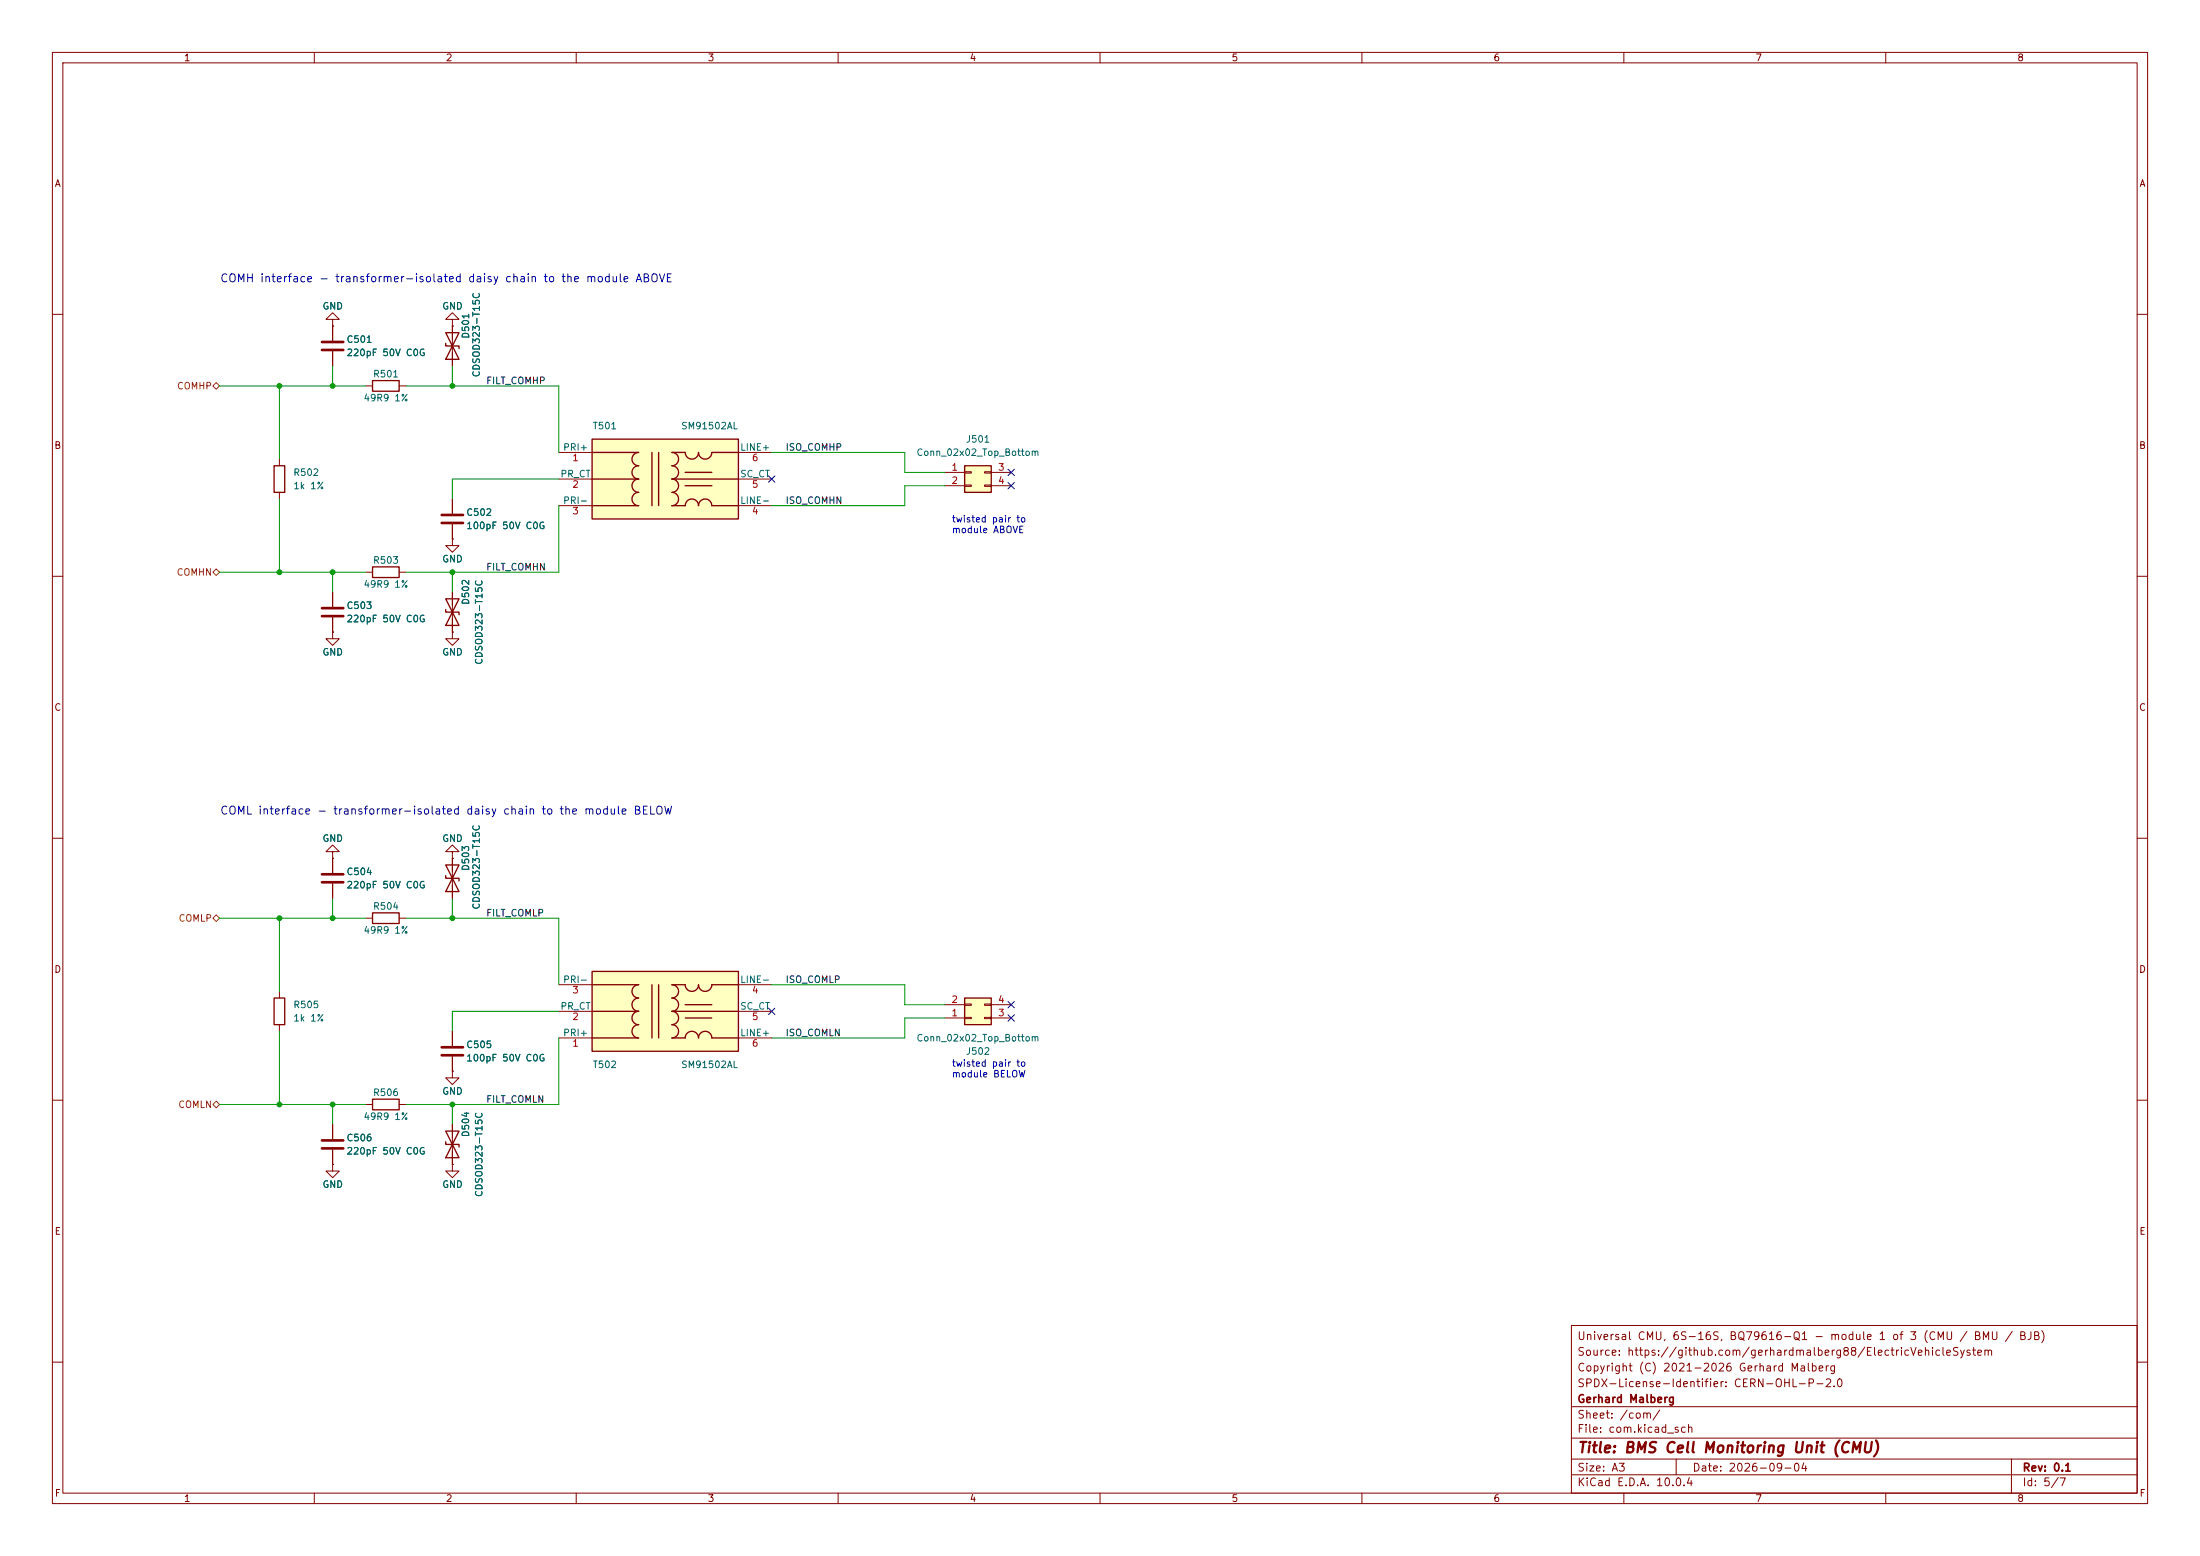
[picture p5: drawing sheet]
<svg xmlns="http://www.w3.org/2000/svg" width="420mm" height="297mm" viewBox="0 0 420 297" stroke-linecap="round" stroke-linejoin="round" font-family="sans-serif">
<g fill="none" stroke="#840000" stroke-width=".19">
<path d="M10 10h400v277h-400zM12 12h396v273h-396zM60 10v2M110 10v2M160 10v2M210 10v2M260 10v2M310 10v2M360 10v2M10 60h2M63.5 62.2v2.8M63.5 67.1v2.8"/>
<path d="M86.4 62.2v7.7M408 60h2M10 110h2M86.4 102.9v1.2h1.2l-1.2 1.3-1.3-1.3h1.3M86.4 102.9h.1M408 110h2M10 160h2M408 160h2M63.5 163.8v2.8M63.5 168.7v2.8M10 210h2M408 210h2"/>
<path d="M300 253h108v32h-108zM10 260h2M300 278.5h108M300 274.5h108M300 268.5h108M320 278.5v3M384 278.5v6.5M408 260h2M60 285v2M110 285v2M160 285v2M210 285v2"/>
<path d="M260 285v2M300 281.5h108M310 285v2M360 285v2"/>
</g>
<path d="M85.1 63.5h2.5l-2.5 5.1h2.5zM85.1 65.5v.5h2.5v.5" fill="none" stroke="#840000" stroke-width=".25"/>
<path d="M61.5 65.3h4M61.5 66.8h4M61.5 166.9h4M61.5 168.4h4" fill="none" stroke="#840000" stroke-width=".51"/>
<path d="M113 185.4h28v15.3h-28z" fill="#ffffc2"/>
<g fill="none" stroke="#840000" stroke-width=".25">
<path d="M71.1 72.6h5.1v2.1h-5.1zM71.1 108.2h5.1v2h-5.1zM85.1 165.1h2.5l-2.5 5.1h2.5zM85.1 167.1v.5h2.5v.5M113 185.4h28v15.3h-28zM113 188h8.9a1.27 1.27 0 0 0-1.3 1.2 1.27 1.27 0 0 0 1.3 1.3 1.27 1.27 0 0 0-1.3 1.3 1.27 1.27 0 0 0 1.3 1.2M113 193h8.9M121.9 193a1.27 1.27 0 0 0-1.3 1.3 1.27 1.27 0 0 0 1.3 1.3 1.27 1.27 0 0 0-1.3 1.3 1.27 1.27 0 0 0 1.3 1.2h-8.9M124.5 188v10.1M125.7 188v10.1M128.3 193a1.27 1.27 0 0 1 1.2 1.3 1.27 1.27 0 0 1-1.2 1.3 1.27 1.27 0 0 1 1.2 1.3 1.27 1.27 0 0 1-1.2 1.2h2.5a1.27 1.27 0 0 1 1.3-1.2 1.27 1.27 0 0 1 1.2 1.2 1.27 1.27 0 0 1 1.3-1.2 1.27 1.27 0 0 1 1.3 1.2h5.1M128.3 193h12.7"/>
<path d="M130.8 194.3h5.1M130.8 191.8h5.1M141 188h-5.1a1.27 1.27 0 0 1-1.3 1.2 1.27 1.27 0 0 1-1.3-1.2 1.27 1.27 0 0 1-1.2 1.2 1.27 1.27 0 0 1-1.3-1.2h-2.5a1.27 1.27 0 0 1 1.2 1.2 1.27 1.27 0 0 1-1.2 1.3 1.27 1.27 0 0 1 1.2 1.3 1.27 1.27 0 0 1-1.2 1.2M71.1 209.8h5.1v2h-5.1z"/>
</g>
<g fill="none" stroke="#840000" stroke-width=".19">
<path d="M69.8 73.7h1.3M76.2 73.7h1.3M86.4 61h1.2l-1.2-1.3-1.3 1.3h1.3v1.2M86.4 62.2h.1M86.4 95.3v2.7M63.5 113v2.8M63.5 117.9v2.8M69.8 109.2h1.3M76.2 109.2h1.3M86.4 100.1v2.8M63.5 120.7v1.2h1.3l-1.3 1.3-1.3-1.3h1.3M63.5 120.7h.1"/>
<path d="M86.4 120.7v1.2h1.2l-1.2 1.3-1.3-1.3h1.3M86.4 120.7h.1M63.5 162.6h1.3l-1.3-1.3-1.3 1.3h1.3v1.2M63.5 163.8h.1M86.4 163.8v7.7M106.7 198.1h6.3M106.7 193h6.3M106.7 188h6.3M141 198.1h6.3M141 193h6.3M141 188h6.3M69.8 210.8h1.3"/>
<path d="M76.2 210.8h1.3"/>
</g>
<path d="M84.3 98.3h4.1M84.3 99.8h4.1M61.5 116.1h4M61.5 117.6h4" fill="none" stroke="#840000" stroke-width=".51"/>
<path d="M184.1 88.9h5.1v5.1h-5.1z" fill="#ffffc2"/>
<path d="M184.1 88.9h5.1v5.1h-5.1z" fill="none" stroke="#840000" stroke-width=".25"/>
<path d="M180.3 90.2h3.8M180.3 92.7h3.8M184.1 90h1.3v.3h-1.3zM184.1 92.6h1.3v.2h-1.3zM188 90h1.2v.3h-1.2zM188 92.6h1.2v.2h-1.2zM189.2 90.2h3.8M189.2 92.7h3.8" fill="none" stroke="#840000" stroke-width=".19"/>
<path d="M184.1 190.5h5.1v5.1h-5.1z" fill="#ffffc2"/>
<path d="M52.3 88.9h2.1v5.1h-2.1zM85.1 114.3h2.5l-2.5 5.1h2.5zM85.1 116.3v.5h2.5v.5M184.1 190.5h5.1v5.1h-5.1zM85.1 215.9h2.5l-2.5 5.1h2.5zM85.1 217.9v.5h2.5v.5" fill="none" stroke="#840000" stroke-width=".25"/>
<g fill="none" stroke="#840000" stroke-width=".19">
<path d="M63.5 61h1.3l-1.3-1.3-1.3 1.3h1.3v1.2M63.5 62.2h.1M53.3 87.6v1.3M53.3 94v1.3M86.4 113v7.7M86.4 196.9v2.7M180.3 194.3h3.8M180.3 191.8h3.8M184.1 194.2h1.3v.2h-1.3zM184.1 191.6h1.3v.3h-1.3zM188 194.2h1.2v.2h-1.2zM188 191.6h1.2v.3h-1.2z"/>
<path d="M189.2 194.3h3.8M189.2 191.8h3.8M86.4 204.5v1.2h1.2l-1.2 1.3-1.3-1.3h1.3M86.4 204.5h.1M86.4 201.7v2.8M86.4 214.6v7.6"/>
</g>
<path d="M84.3 199.9h4.1M84.3 201.4h4.1" fill="none" stroke="#840000" stroke-width=".51"/>
<path d="M113 83.8h28v15.3h-28z" fill="#ffffc2"/>
<g fill="none" stroke="#840000" stroke-width=".25">
<path d="M113 83.8h28v15.3h-28zM113 86.4h8.9a1.27 1.27 0 0 0-1.3 1.2 1.27 1.27 0 0 0 1.3 1.3 1.27 1.27 0 0 0-1.3 1.3 1.27 1.27 0 0 0 1.3 1.2M113 91.4h8.9M121.9 91.4a1.27 1.27 0 0 0-1.3 1.3 1.27 1.27 0 0 0 1.3 1.3 1.27 1.27 0 0 0-1.3 1.3 1.27 1.27 0 0 0 1.3 1.2h-8.9M124.5 86.4v10.1M125.7 86.4v10.1M128.3 91.4a1.27 1.27 0 0 1 1.2 1.3 1.27 1.27 0 0 1-1.2 1.3 1.27 1.27 0 0 1 1.2 1.3 1.27 1.27 0 0 1-1.2 1.2h2.5a1.27 1.27 0 0 1 1.3-1.2 1.27 1.27 0 0 1 1.2 1.2 1.27 1.27 0 0 1 1.3-1.2 1.27 1.27 0 0 1 1.3 1.2h5.1M128.3 91.4h12.7M130.8 90.2h5.1M130.8 92.7h5.1M141 86.4h-5.1a1.27 1.27 0 0 1-1.3 1.2 1.27 1.27 0 0 1-1.3-1.2 1.27 1.27 0 0 1-1.2 1.2 1.27 1.27 0 0 1-1.3-1.2h-2.5a1.27 1.27 0 0 1 1.2 1.2 1.27 1.27 0 0 1-1.2 1.3 1.27 1.27 0 0 1 1.2 1.3 1.27 1.27 0 0 1-1.2 1.2M71.1 174.2h5.1v2.1h-5.1z"/>
<path d="M52.3 190.5h2.1v5.1h-2.1z"/>
</g>
<g fill="none" stroke="#840000" stroke-width=".19">
<path d="M63.5 62.2h.1M63.5 62.2v2.8M63.5 67.1v2.8M86.4 62.2h.1M86.4 62.2v2.6M86.4 67.3v2.6M86.4 95.3v2.7M106.7 86.4h6.3M106.7 91.4h6.3M106.7 96.5h6.3M141 86.4h6.3M141 91.4h6.3"/>
<path d="M141 96.5h6.3M63.5 113v2.8M63.5 117.9v2.8M86.4 102.9h.1M86.4 100.1v2.8M86.4 113v2.6M86.4 118.1v2.6M63.5 120.7h.1M86.4 120.7h.1M63.5 163.8h.1M63.5 163.8v2.8M63.5 168.7v2.8"/>
<path d="M69.8 175.3h1.3M76.2 175.3h1.3M86.4 162.6h1.2l-1.2-1.3-1.3 1.3h1.3v1.2M86.4 163.8h.1M86.4 163.8v2.6M86.4 168.9v2.6M53.3 189.2v1.3M53.3 195.6v1.3M86.4 196.9v2.7M63.5 214.6v2.8M63.5 219.5v2.7M86.4 204.5h.1"/>
<path d="M86.4 201.7v2.8M86.4 214.6v2.6M86.4 219.7v2.5M63.5 222.2v1.3h1.3l-1.3 1.3-1.3-1.3h1.3M63.5 222.2h.1M86.4 222.2v1.3h1.2l-1.2 1.3-1.3-1.3h1.3M86.4 222.2h.1"/>
</g>
<path d="M61.5 217.7h4M61.5 219.2h4" fill="none" stroke="#840000" stroke-width=".51"/>
<path d="M40.6 73.7l.7-.7 .6 .7-.6 .6zM40.6 109.2l.7-.6 .6 .6-.6 .7zM40.6 175.3l.7-.7 .6 .7-.6 .6zM40.6 210.8l.7-.6 .6 .6-.6 .7z" fill="none" stroke="#725600" stroke-width=".19"/>
<g fill="none" stroke="#009600" stroke-width=".19">
<path d="M41.9 73.7h27.9M53.3 73.7v13.9M63.5 69.9v3.8M77.5 73.7h29.2v12.7M86.4 69.9v3.8M53.3 95.3v13.9M106.7 91.4h-20.3v3.9M106.7 96.5v12.7h-29.2M147.3 86.4h25.4v3.8h7.6M180.3 92.7h-7.6v3.8h-25.4M41.9 109.2h27.9M63.5 109.2v3.8"/>
<path d="M86.4 109.2v3.8M41.9 175.3h27.9M53.3 175.3v13.9M63.5 171.5v3.8M77.5 175.3h29.2v12.7M86.4 171.5v3.8M53.3 196.9v13.9M106.7 193h-20.3v3.9M106.7 198.1v12.7h-29.2M147.3 188h25.4v3.8h7.6M180.3 194.3h-7.6v3.8h-25.4M41.9 210.8h27.9"/>
<path d="M63.5 210.8v3.8M86.4 210.8v3.8"/>
</g>
<path d="M146.7 90.8l1.2 1.2M147.9 90.8l-1.2 1.2M192.4 92.1l1.2 1.2M192.4 89.6l1.2 1.2M193.6 92.1l-1.2 1.2M193.6 89.6l-1.2 1.2M146.7 192.4l1.2 1.2M147.9 192.4l-1.2 1.2M192.4 193.7l1.2 1.2M192.4 191.2l1.2 1.2M193.6 193.7l-1.2 1.2M193.6 191.2l-1.2 1.2" fill="none" stroke="#000084" stroke-width=".19"/>
<g fill="#009600" stroke="#009600" stroke-width=".19">
<circle cx="53.3" cy="73.7" r=".46"/>
<circle cx="63.5" cy="73.7" r=".46"/>
<circle cx="63.5" cy="109.2" r=".46"/>
<circle cx="53.3" cy="109.2" r=".46"/>
<circle cx="86.4" cy="73.7" r=".46"/>
<circle cx="86.4" cy="109.2" r=".46"/>
<circle cx="86.4" cy="210.8" r=".46"/>
<circle cx="86.4" cy="175.3" r=".46"/>
<circle cx="63.5" cy="175.3" r=".46"/>
<circle cx="53.3" cy="175.3" r=".46"/>
<circle cx="53.3" cy="210.8" r=".46"/>
<circle cx="63.5" cy="210.8" r=".46"/>
</g>
<text font-size="2" fill="#840000" x="301" y="277.8">Title: BMS Cell Monitoring Unit (CMU)</text>
<g font-size="1.5" fill="#0000c2">
<text x="41.9" y="54.3">COMH interface - transformer-isolated daisy chain to the module ABOVE</text>
<text x="41.9" y="155.9">COML interface - transformer-isolated daisy chain to the module BELOW</text>
</g>
<g font-size="1.5" fill="#840000">
<text x="301" y="256.1">Universal CMU, 6S-16S, BQ79616-Q1 - module 1 of 3 (CMU / BMU / BJB)</text>
<text x="301" y="262.1">Copyright (C) 2021-2026 Gerhard Malberg</text>
<text x="301" y="259.1">Source: https://github.com/gerhardmalberg88/ElectricVehicleSystem</text>
<text x="301" y="268.1">Gerhard Malberg</text>
<text x="301" y="265.1">SPDX-License-Identifier: CERN-OHL-P-2.0</text>
<text x="301" y="273.8">File: com.kicad_sch</text>
<text x="301" y="271.1">Sheet: /com/</text>
<text x="301" y="281.2">Size: A3</text>
<text x="323" y="281.2">Date: 2026-09-04</text>
<text x="386" y="281.2">Rev: 0.1</text>
<text x="301" y="284">KiCad E.D.A. 10.0.4</text>
<text x="386" y="284">Id: 5/7</text>
</g>
<g font-size="1.3" fill="#840000">
<text x="35" y="12">1</text>
<text x="85" y="12">2</text>
<text x="135" y="12">3</text>
<text x="185" y="12">4</text>
<text x="235" y="12">5</text>
<text x="285" y="12">6</text>
<text x="335" y="12">7</text>
<text x="385" y="12">8</text>
<text x="10.3" y="36">A</text>
<text x="408.3" y="36">A</text>
<text x="10.3" y="86">B</text>
<text x="408.2" y="86">B</text>
<text x="10.3" y="136">C</text>
<text x="408.2" y="136">C</text>
<text x="10.3" y="186">D</text>
<text x="408.2" y="186">D</text>
<text x="10.3" y="236">E</text>
<text x="408.3" y="236">E</text>
<text x="10.3" y="286">F</text>
<text x="35" y="287">1</text>
<text x="85" y="287">2</text>
<text x="135" y="287">3</text>
<text x="185" y="287">4</text>
<text x="235" y="287">5</text>
<text x="285" y="287">6</text>
<text x="335" y="287">7</text>
<text x="385" y="287">8</text>
<text x="408.3" y="286">F</text>
</g>
<g font-size="1.3" fill="#006464">
<text x="61.5" y="59.4">GND</text>
<text x="84.3" y="59.4">GND</text>
<text x="66" y="65.7">C501</text>
<text x="89.9" y="64.8" transform="rotate(-90 89.9 64.8)">D501</text>
<text x="66" y="68.3">220pF 50V C0G</text>
<text x="69.3" y="76.9">49R9 1%</text>
<text x="71.1" y="72.3">R501</text>
<text x="91.9" y="72.1" transform="rotate(-90 91.9 72.1)">CDSOD323-T15C</text>
<text x="113" y="82.3">T501</text>
<text x="129.9" y="82.3">SM91502AL</text>
<text x="107.4" y="86.3">PRI+</text>
<text x="141.2" y="86.3">LINE+</text>
<text x="174.9" y="87.3">Conn_02x02_Top_Bottom</text>
<text x="184.3" y="84.8">J501</text>
<text x="55.9" y="91.1">R502</text>
<text x="55.9" y="93.7">1k 1%</text>
<text x="106.9" y="91.4">PR_CT</text>
<text x="141.2" y="91.4">SC_CT</text>
<text x="88.9" y="98.8">C502</text>
<text x="88.9" y="101.3">100pF 50V C0G</text>
<text x="107.4" y="96.5">PRI-</text>
<text x="141.2" y="96.5">LINE-</text>
<text x="71.1" y="107.9">R503</text>
<text x="84.3" y="107.7">GND</text>
<text x="69.3" y="112.5">49R9 1%</text>
<text x="66" y="116.5">C503</text>
<text x="66" y="119.1">220pF 50V C0G</text>
<text x="89.9" y="115.6" transform="rotate(-90 89.9 115.6)">D502</text>
<text x="61.5" y="125.4">GND</text>
<text x="84.3" y="125.4">GND</text>
<text x="92.4" y="127" transform="rotate(-90 92.4 127)">CDSOD323-T15C</text>
<text x="61.5" y="161">GND</text>
<text x="84.3" y="161">GND</text>
<text x="66" y="167.3">C504</text>
<text x="89.9" y="166.4" transform="rotate(-90 89.9 166.4)">D503</text>
<text x="66" y="169.9">220pF 50V C0G</text>
<text x="71.1" y="173.9">R504</text>
<text x="91.9" y="173.7" transform="rotate(-90 91.9 173.7)">CDSOD323-T15C</text>
<text x="69.3" y="178.5">49R9 1%</text>
<text x="107.4" y="187.9">PRI-</text>
<text x="141.2" y="187.9">LINE-</text>
<text x="55.9" y="192.7">R505</text>
<text x="55.9" y="195.3">1k 1%</text>
<text x="106.9" y="193">PR_CT</text>
<text x="141.2" y="193">SC_CT</text>
<text x="88.9" y="200.4">C505</text>
<text x="88.9" y="202.9">100pF 50V C0G</text>
<text x="107.4" y="198.1">PRI+</text>
<text x="141.2" y="198.1">LINE+</text>
<text x="174.9" y="199.1">Conn_02x02_Top_Bottom</text>
<text x="184.3" y="201.6">J502</text>
<text x="71.1" y="209.5">R506</text>
<text x="84.3" y="209.3">GND</text>
<text x="113" y="204.2">T502</text>
<text x="129.9" y="204.2">SM91502AL</text>
<text x="69.3" y="214.1">49R9 1%</text>
<text x="66" y="218.1">C506</text>
<text x="66" y="220.7">220pF 50V C0G</text>
<text x="89.9" y="217.2" transform="rotate(-90 89.9 217.2)">D504</text>
<text x="61.5" y="227">GND</text>
<text x="84.3" y="227">GND</text>
<text x="92.4" y="228.6" transform="rotate(-90 92.4 228.6)">CDSOD323-T15C</text>
</g>
<g font-size="1.3" fill="#725600">
<text x="33.7" y="74.6">COMHP</text>
<text x="33.6" y="110.2">COMHN</text>
<text x="34" y="176.2">COMLP</text>
<text x="33.9" y="211.8">COMLN</text>
</g>
<g font-size="1.3" fill="#0f0f0f">
<text x="92.7" y="73.6">FILT_COMHP</text>
<text x="149.9" y="86.3">ISO_COMHP</text>
<text x="149.9" y="96.5">ISO_COMHN</text>
<text x="92.7" y="109.2">FILT_COMHN</text>
<text x="92.7" y="175.2">FILT_COMLP</text>
<text x="149.9" y="187.9">ISO_COMLP</text>
<text x="149.9" y="198.1">ISO_COMLN</text>
<text x="92.7" y="210.8">FILT_COMLN</text>
</g>
<g font-size="1.3" fill="#a90000">
<text x="109.1" y="88.3">1</text>
<text x="143.4" y="88.3">6</text>
<text x="109.1" y="93.4">2</text>
<text x="143.4" y="93.4">5</text>
<text x="181.5" y="90.1">1</text>
<text x="181.5" y="92.7">2</text>
<text x="190.4" y="90.1">3</text>
<text x="190.4" y="92.7">4</text>
<text x="109.1" y="98.5">3</text>
<text x="143.4" y="98.5">4</text>
<text x="109.1" y="189.9">3</text>
<text x="143.4" y="189.9">4</text>
<text x="181.5" y="191.7">2</text>
<text x="190.4" y="191.7">4</text>
<text x="109.1" y="195">2</text>
<text x="143.4" y="195">5</text>
<text x="181.5" y="194.3">1</text>
<text x="190.4" y="194.3">3</text>
<text x="109.1" y="200.1">1</text>
<text x="143.4" y="200.1">6</text>
</g>
<g font-size="1.3" fill="#0000c2">
<text x="181.6" y="100">twisted pair to</text>
<text x="181.6" y="102.1">module ABOVE</text>
<text x="181.6" y="203.9">twisted pair to</text>
<text x="181.6" y="206">module BELOW</text>
</g>
</svg>
